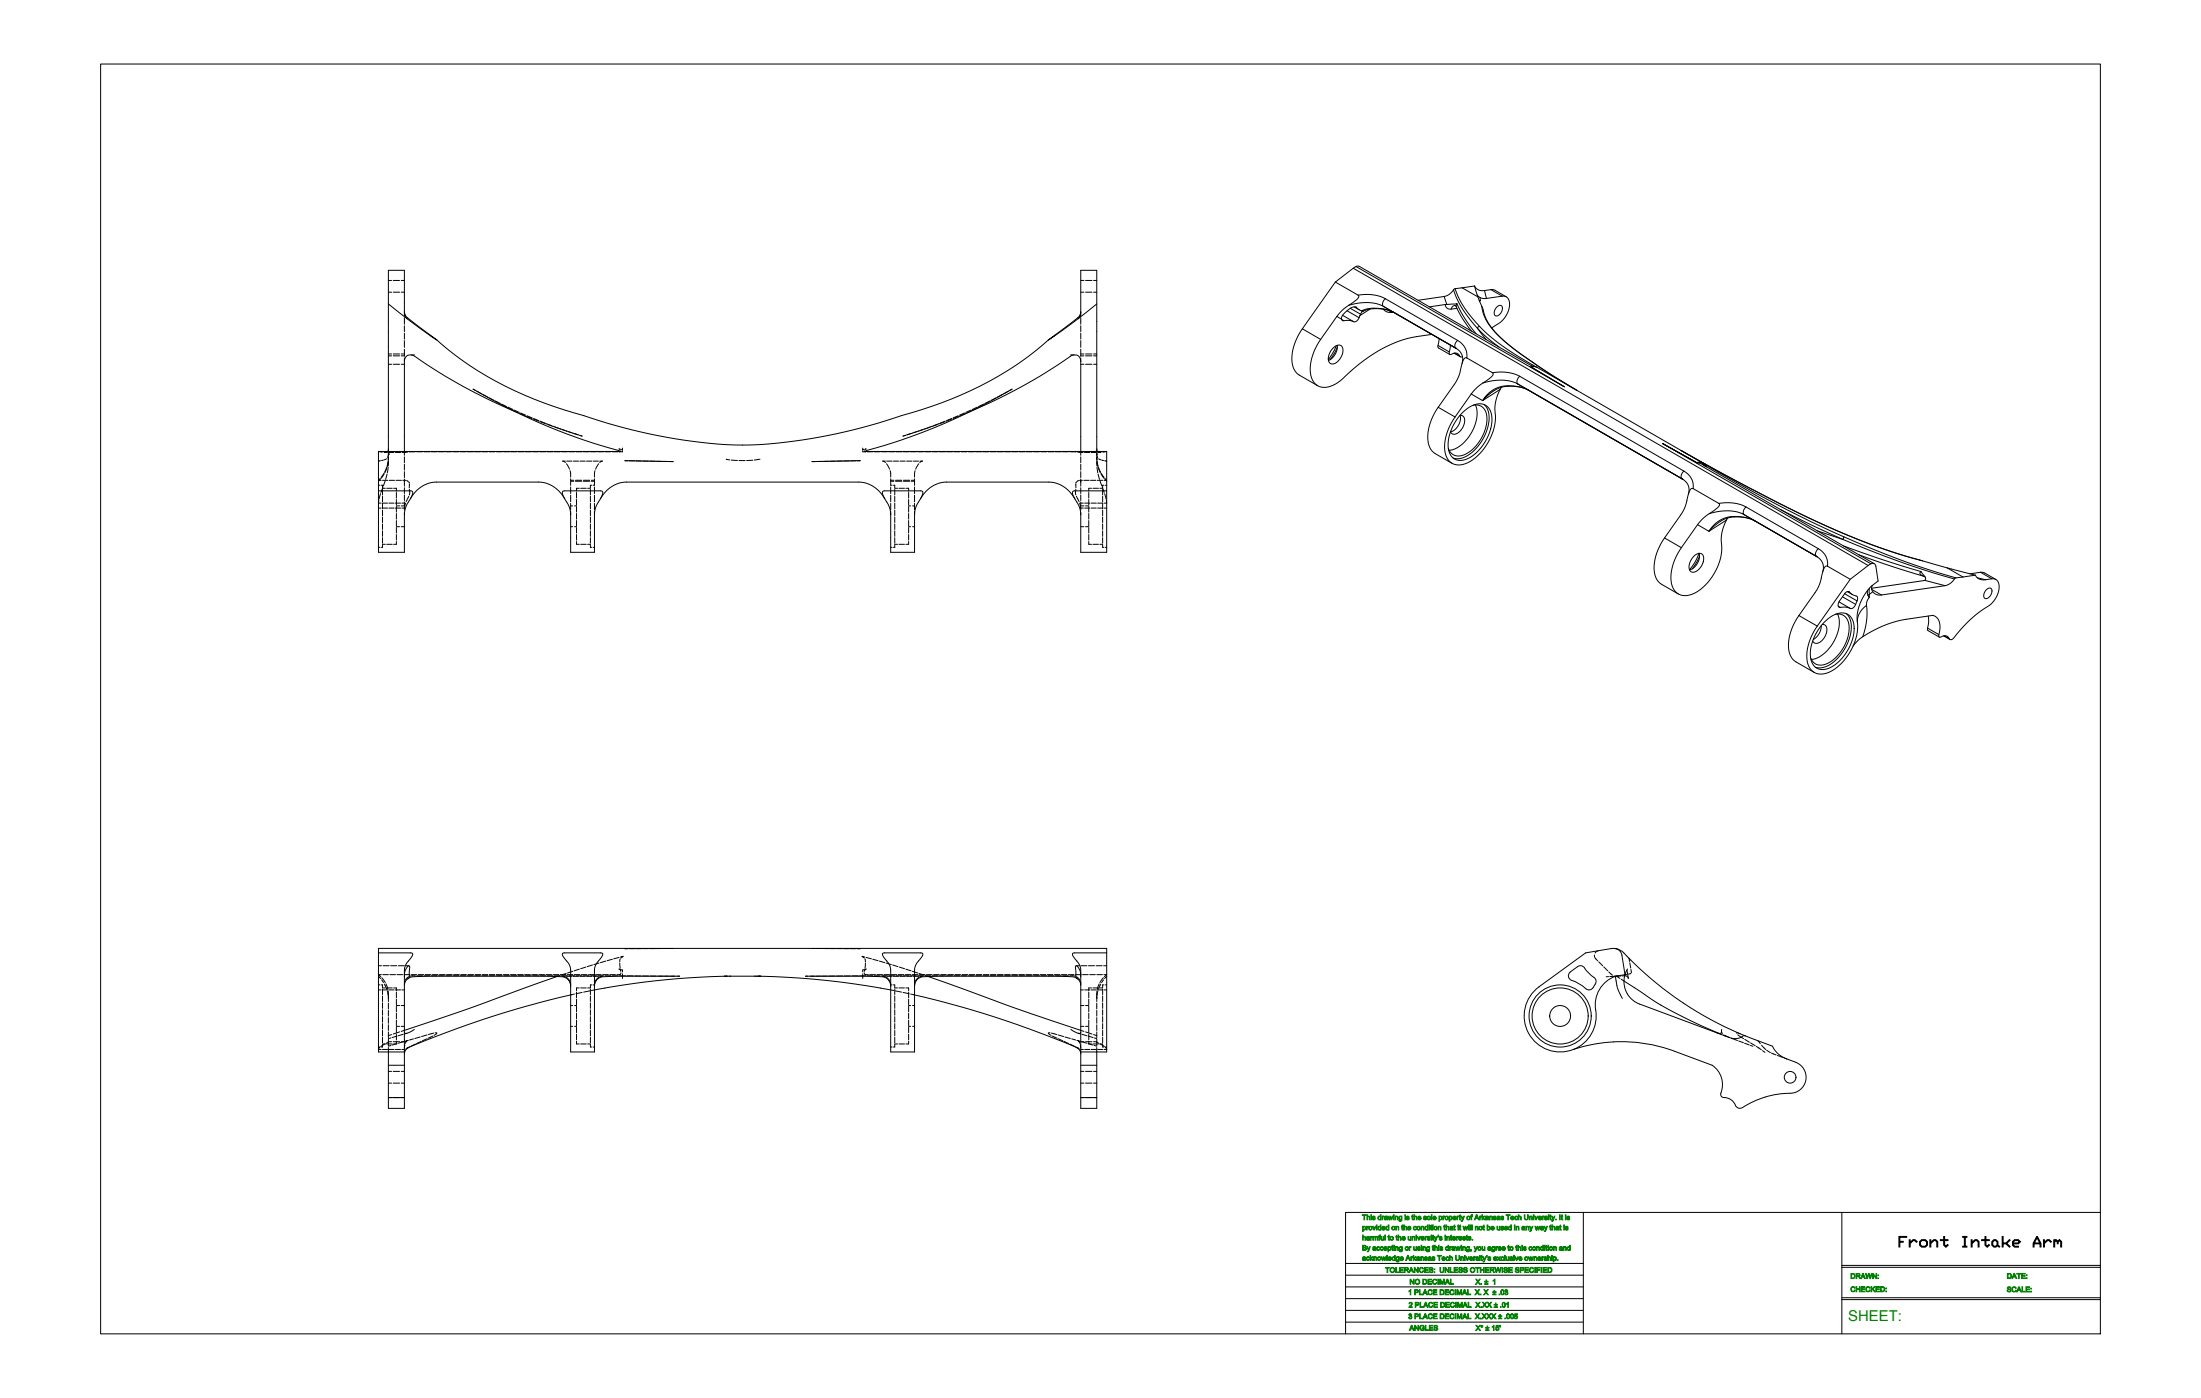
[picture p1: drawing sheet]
<svg xmlns="http://www.w3.org/2000/svg" width="2619mm" height="1664mm" viewBox="0 0 2619 1664" stroke-linecap="round" stroke-linejoin="round" font-family="sans-serif">
<!-- layer: Hidden (ANSI) -->
<g fill="none" stroke="#000" stroke-width="1.19">
<path d="M462 334h4M468 334h8M477 334h4M1286 334h4M1292 334h8M1301 334h4M462 348h4M468 348h8M477 348h4M1286 348h4M1292 348h8M1301 348h4"/>
<path d="M481 372v4M481 378v8M1286 372v4M1286 378v8M481 388v7M481 396v8M1286 388v7M1286 396v8M481 405v8M481 416v8M1286 416v8M1286 405v8"/>
<path d="M462 434h4M462 423h4M462 421h4M468 434h8M468 423h8M468 421h8M477 434h4M477 423h4M477 421h4M481 426v4M1286 426v4M1286 434h4"/>
<path d="M1286 423h4M1286 421h4M1292 434h8M1292 423h8M1292 421h8M1301 434h4M1301 423h4M1301 421h4M563 463l3 2M567 466l6 3M575 470l6 3M582 473l6 3"/>
<path d="M589 477l6 3M1178 477l-6 3M1185 473l-5 3M1193 470l-6 3M1200 466l-6 3M1204 463l-2 2M597 481l6 3M604 485l6 2M612 488l6 3M613 490l3 1M618 492l7 3M620 491l6 3"/>
<path d="M626 495l7 3M627 495l6 2M635 498l6 3M635 499l7 2M1133 499l-7 2M1133 498l-7 3M1140 495l-6 2M1141 495l-7 3M1148 491l-6 3M1149 492l-6 3M1154 490l-3 1M1156 488l-7 3"/>
<path d="M1163 485l-6 2M1171 481l-6 3M643 501l6 3M643 502l7 3M650 504l7 3M652 505l7 3M658 507l6 2M660 508l7 3M666 510l6 2M669 511l6 2M674 513l6 2M677 514l11 3"/>
<path d="M683 516l6 2M690 518l3 1M1078 518l-3 1M1084 516l-5 2M1091 514l-12 3M1094 513l-7 2M1095 512l-2 1M1098 511l-3 1M1102 510l-7 2M1107 508l-7 3M1109 507l-6 2M1116 505l-7 3"/>
<path d="M1117 504l-6 3M1124 502l-7 3M1125 501l-6 3M450 537l5 1M458 538h3M461 537l-4 1M462 534v2M462 538v4M463 538h6M471 538h6M479 538h3M481 537v1"/>
<path d="M481 538v4M485 538h-4M494 538h-7M496 538h7M505 538h6M513 538h7M522 538h7M530 538h7M539 538h7M548 538h7M556 538h7M565 538h7"/>
<path d="M574 538h6M582 538h7M591 538h7M599 538h7M608 538h7M617 538h7M625 538h7M634 538h7M642 538h7M651 538h7M660 538h7M668 538h7"/>
<path d="M677 538h7M686 538h7M694 538h7M703 538h7M711 538h7M720 538h7M729 538h7M738 537h.1M738 535l-1-1 1 1M739 537h-1M739 536l-1 1M739 535h2"/>
<path d="M741 537v1l-3-1M741 533v1M741 534v2M1027 537v1l3-1M1027 533v1M1027 534v2M1028 535h-1M1029 536l1 1M1029 537h.1M1029 535l2-1-2 1M1030 537h.1M1032 538h7"/>
<path d="M1041 538h6M1049 538h7M1058 538h7M1066 538h7M1075 538h7M1084 538h6M1092 538h7M1101 538h7M1109 538h7M1118 538h7M1127 538h7M1135 538h7"/>
<path d="M1144 538h7M1153 538h6M1161 538h7M1170 538h7M1178 538h7M1187 538h7M1196 538h7M1204 538h7M1213 538h7M1221 538h7M1230 538h7M1239 538h7"/>
<path d="M1247 538h7M1256 538h7M1265 538h7M1273 538h7M1282 538h4M1286 538h3M1286 537v1M1286 538v4M1291 538h6M1299 538h6M1305 534v2M1305 538v4"/>
<path d="M1306 537l4 1M1306 538h4M1317 537l-4 1M451 549h-1M453 548l-2 1M456 547l-2 1M460 546l-3 1M460 556l-2 6M460 557l-2 6M462 556l-1 7M462 549l-1 6M462 550l-1 6"/>
<path d="M462 542l-1 2M462 544v3M462 540h.1M462 549v5M462 544v4M462 541v1M481 544v7M481 552v7M673 549h-3l3 1M674 552l4 6M674 549h7M682 549h7"/>
<path d="M690 549h6M698 549h6M706 549h6M712 552l-3 6M714 549h3l-3 1M744 548h3M749 548h6M757 549h6M765 549h7M773 549h7M781 549h7M790 549h6"/>
<path d="M798 549h3M864 547h4M870 548h8M879 548h8M896 548h-7M902 547h-4M903 547h-1M904 547h.1M970 549h-4M978 549h-7M986 549h-7M994 549h-6"/>
<path d="M1002 549h-6M1011 549h-7M1019 548h-7M1024 548h-4M1054 549h-4l4 1M1055 552l4 6M1055 549h7M1063 549h6M1071 549h6M1079 549h6M1087 549h6M1093 552l-3 6"/>
<path d="M1095 549h3l-3 1M1286 544v7M1286 552v7M1305 540h.1M1305 541v1M1305 540v1M1305 544v3M1305 549v5M1305 544v4M1305 542l1 2M1305 556l1 7M1306 549l1 6"/>
<path d="M1306 550l1 6M1307 556l3 6M1307 557l3 6M1308 546l2 1M1311 547l2 1M1315 548l1 1M1317 549h.1M450 577h2M453 569l-3 3h4M453 570l-3 3M454 577h1v4M455 572h7"/>
<path d="M456 580l-3 6M457 563l-3 5M457 564l-3 5M458 572l-2 6M461 564l-2 6M463 572h7M471 572h7M479 572h3M481 561v7M481 570v4M481 575v4M481 573v1"/>
<path d="M482 572l-1 1M484 572l2 1M486 574l1 1M487 576v4M678 560l1 8M679 572h4M679 573h4M679 570v8M679 580v7M685 572h7M685 573h7M694 572h8"/>
<path d="M694 573h8M704 572h3M704 573h3M704 577h-1v4M707 570v7h-1M707 580v7M708 560l-1 8M1059 560l1 8M1060 570v8l2-1M1060 580v7M1060 572h4M1060 573h4"/>
<path d="M1063 577h2v4M1066 572h7M1066 573h7M1075 572h8M1075 573h8M1085 572h3M1085 573h3M1088 570v8M1088 580v7M1089 560l-1 8M1280 576v4M1281 574l-1 1"/>
<path d="M1284 572l-2 1M1285 572h3M1285 572l1 1M1286 573v1M1286 575v4M1286 561v7M1286 570v4M1290 572h6M1298 572h6M1306 572h6M1307 564l2 6M1309 572l2 6"/>
<path d="M1310 563l4 5M1310 564l4 5M1312 580l2 6M1314 577h-2v4M1315 569l2 3h-3M1315 570l2 3M1315 577h2M451 595l-1 4h4M453 588l-2 6M455 599h6M455 582v7M455 591v6"/>
<path d="M455 599v6M455 581h4M460 581h7M463 599h6M468 581h4v3M470 599h7M472 586v7M472 594v7M478 599h3M481 580v7M481 589v7M481 597v5"/>
<path d="M483 599l-1 4M486 591l-3 6M487 582v7M679 589v8M679 599v8M686 586v7M686 594v7M689 581h-3v3M691 581h7M699 581h4M703 582v7M703 591v6"/>
<path d="M703 599v6M707 589v8M707 599v8M1060 589v8M1060 599v8M1065 582v7M1065 591v6M1065 599v6M1065 581h3M1070 581h6M1078 581h3v3M1081 586v7"/>
<path d="M1081 594v7M1088 589v8M1088 599v8M1280 582v7M1281 591l3 6M1285 599l1 4M1286 597v5M1286 580v7M1286 589v7M1286 599h3M1291 599h6M1296 586v7"/>
<path d="M1296 594v7M1299 599h6M1299 581h-3v3M1301 581h6M1306 599h6M1309 581h3M1312 582v7M1312 591v6M1312 599v6M1315 588l1 6M1317 595v4h-3M450 605h4"/>
<path d="M455 605h6M455 607v7M455 615v7M463 605h6M470 605h7M472 603v6M472 611v7M472 619v7M472 602h4M477 602h4M481 603v4M481 610v2"/>
<path d="M481 604v1h-3M679 602h2M679 609v3M684 602h2M686 603v6M686 611v7M686 619v7M703 607v7M703 615v7M707 609v3M1060 609v3M1065 607v7"/>
<path d="M1065 615v7M1081 603v6M1081 611v7M1081 619v7M1081 602h3M1086 602h2M1088 609v3M1286 604v1h3M1286 603v4M1286 610v2M1286 602h4M1291 605h6"/>
<path d="M1292 602h4M1296 603v6M1296 611v7M1296 619v7M1299 605h6M1306 605h6M1312 607v7M1312 615v7M1314 605h3M455 624v6M455 632v6M455 640v6"/>
<path d="M472 628v6M472 636v7M472 627h4M477 627h4M679 627h2M684 627h2M686 628v6M686 636v7M703 624v6M703 632v6M703 640v6M1065 624v6"/>
<path d="M1065 632v6M1065 640v6M1081 628v6M1081 636v7M1081 627h3M1086 627h2M1286 627h4M1292 627h4M1296 628v6M1296 636v7M1312 624v6M1312 632v6"/>
<path d="M1312 640v6M450 651h2M455 648v3h-1M455 648h4M460 648h7M472 644v4h-4M686 644v4h3M691 648h7M699 648h4M703 648v3h1M706 651h1M1060 651h2"/>
<path d="M1065 648v3h-2M1065 648h3M1070 648h6M1081 644v4h-3M1296 644v4h3M1301 648h6M1309 648h3M1312 648v3h2M1315 651h2M737 1139l-7 2M741 1139l-2 1M741 1138h.1"/>
<path d="M741 1138l-3 1M744 1129h3M748 1129h-4M749 1129h6M749 1129h7M757 1129h6M764 1129h-7M766 1129h6M772 1129h-7M773 1129h7M774 1129h6M781 1129h7h-6"/>
<path d="M790 1129h6M798 1129h3M966 1129h4M971 1129h7M986 1129h-7h7M987 1129h7M988 1129h6M995 1129h7M996 1129h6M1003 1129h7M1004 1129h7M1012 1129h6"/>
<path d="M1012 1129h7M1020 1129h3M1020 1129h4M1026 1138l3 1M1026 1138h.1M1026 1138h1M1027 1139l1 1M1031 1139l6 2M1898 1137v3l4 4M1902 1131l-4 3M450 1149h4M454 1160h-4l3 2"/>
<path d="M455 1160h7M456 1149h7M464 1160h7M465 1149h7M472 1160h7M474 1149h7M481 1160h7M483 1149h4M489 1160h7M498 1160h6M506 1160h7M515 1160h6"/>
<path d="M523 1160h7M531 1160h7M540 1160h7M548 1160h7M557 1160h7M565 1160h7M574 1160h6M582 1160h7M591 1160h6M599 1160h7M607 1160h7M616 1160h7"/>
<path d="M624 1160h7M633 1160h7M641 1160h7M650 1160h6M658 1160h7M667 1160h6M674 1158l-6 3M675 1160h7M682 1156l-7 2M683 1160h7M689 1153l-6 2M692 1160h7"/>
<path d="M697 1151l-6 2M700 1160h7M705 1148l-6 2M709 1160h7M713 1146l-6 2M717 1160h7M721 1144l-6 2M726 1160h6M729 1142l-6 1M738 1146v6M738 1154l-1-1 2 2M738 1153l1 3"/>
<path d="M738 1141v4M739 1158l-1 2h-4M739 1154h2v3M741 1159v3M1027 1159v3M1028 1154h-1v3M1029 1158v2h4M1029 1141l1 4M1029 1153v3M1029 1154l2-1-2 2M1030 1146l-1 6M1035 1160h7"/>
<path d="M1039 1142l6 1M1043 1160h7M1047 1144l6 2M1052 1160h7M1054 1146l7 2M1060 1160h7M1062 1148l7 2M1069 1160h7M1070 1151l7 2M1077 1160h7M1078 1153l6 2M1086 1160h6"/>
<path d="M1086 1156l6 2M1094 1158l6 3M1094 1160h7M1103 1160h6M1111 1160h7M1120 1160h6M1128 1160h7M1136 1160h7M1145 1160h7M1153 1160h7M1162 1160h6M1170 1160h7"/>
<path d="M1179 1160h6M1187 1160h7M1195 1160h7M1204 1160h7M1212 1160h7M1221 1160h7M1229 1160h7M1238 1160h6M1246 1160h7M1255 1160h6M1263 1160h7M1271 1160h7"/>
<path d="M1280 1160h7M1281 1149h3M1286 1149h8M1288 1160h7M1295 1149h8M1297 1160h7M1304 1149h8M1305 1160h7M1313 1149h4M1314 1160h3l-3 2M1903 1145l4 4M1909 1151l4 4"/>
<path d="M1915 1157l4 4M1936 1160h-2M1938 1140h1M1939 1141v3M1940 1146l1 6M1941 1158l-3 1M1941 1154v4M450 1172h2M450 1178h4M450 1162h1M451 1163l2 2M454 1172h1v3"/>
<path d="M454 1166l2 3M454 1164l5 5M455 1178h6M455 1176h4M455 1177v7M457 1171l3 6M459 1171l3 7M460 1176h7M461 1179l1 6M462 1179v4M463 1178h6M468 1176h4v3"/>
<path d="M470 1178h7M478 1178h3M482 1168l-1 3M487 1162l-5 4M494 1161l-6 1M496 1161h7M505 1161h6M513 1161h7M522 1161h7M530 1161h7M539 1161h7M548 1161h7"/>
<path d="M556 1161h7M565 1161h7M574 1161h6M582 1161h7M591 1161h7M599 1161h7M608 1161h7M617 1161h7M625 1161h7M634 1161h7M642 1161h7M651 1161h7"/>
<path d="M660 1161h7M666 1161l-3 1M668 1161h7M673 1162h-3h3M674 1163l4 5M674 1162h7M677 1161h7M679 1169v3M682 1162h7M686 1161h7M689 1176h-3v3M690 1162h6"/>
<path d="M691 1176h7M694 1161h7M698 1162h6M699 1176h4M702 1179l-7 2M703 1177v7M703 1161h7M704 1172h-1v3M706 1172h1M706 1162h6M707 1178l-3 1M708 1169l-1 3"/>
<path d="M711 1161h7M713 1163l-5 5M714 1162h3h-3M720 1161h7M729 1161h7M737 1161h7M746 1161h8M755 1161h8M765 1161l7 1M774 1162h7M783 1162h6M791 1162h5"/>
<path d="M798 1162h5M806 1162h3M862 1162h1M864 1162h2M868 1162h2M898 1162h1M900 1162h2M902 1162h2M905 1162h1M959 1162h2M964 1162h6M977 1162h-6"/>
<path d="M985 1162h-7M994 1162h-8M1003 1161l-8 1M1012 1161h-7M1021 1161h-7M1030 1161h-7M1032 1161h7M1041 1161h6M1049 1161h7M1054 1162h-4h4M1055 1163l4 5M1055 1162h7"/>
<path d="M1058 1161h7M1060 1169v3M1060 1172h2M1060 1178l4 1M1063 1162h6M1063 1172h2v3M1065 1177v7M1065 1176h3M1066 1179l7 2M1066 1161h7M1070 1176h6M1071 1162h6"/>
<path d="M1075 1161h7M1078 1176h3v3M1079 1162h6M1084 1161h6M1087 1162h6M1089 1169l-1 3M1092 1161h7M1093 1163l-4 5M1095 1162h3h-3M1101 1161h7M1101 1161l4 1M1109 1161h7"/>
<path d="M1118 1161h7M1127 1161h7M1135 1161h7M1144 1161h7M1153 1161h6M1161 1161h7M1170 1161h7M1178 1161h7M1187 1161h7M1196 1161h7M1204 1161h7M1213 1161h7"/>
<path d="M1221 1161h7M1230 1161h7M1239 1161h7M1247 1161h7M1256 1161h7M1265 1161h7M1273 1161l7 1M1281 1162l4 4M1286 1168v3M1286 1178h3M1291 1178h6M1299 1178h6"/>
<path d="M1299 1176h-3v3M1301 1176h6M1305 1179v4M1306 1178h6M1307 1179l-2 6M1308 1171l-2 7M1309 1176h3M1310 1171l-3 6M1312 1177v7M1313 1164l-4 5M1313 1166l-2 3M1314 1172h-2v3"/>
<path d="M1314 1178h3M1315 1172h2M1316 1163l-1 2M1317 1162h.1M1914 1162h-3M1922 1161l3 1M1922 1162h-6M1923 1162h.1M1924 1162l4 2M1929 1161l-6 1M1929 1165l4 2M1934 1161h-3"/>
<path d="M455 1185v7M455 1193v7M462 1186v1M462 1194v7M462 1184v1M462 1188v4M472 1197h4M472 1181v6M472 1189v7M472 1197v7M477 1197h4M679 1197h2"/>
<path d="M679 1184h.1M684 1183l-4 1M684 1197h2M686 1181v6M686 1189v7M686 1197v7M693 1181l-8 2M703 1185v7M703 1193v7M1065 1185v7M1065 1193v7M1075 1181l7 2"/>
<path d="M1081 1181v6M1081 1189v7M1081 1197v7M1081 1197h3M1084 1183l4 1M1086 1197h2M1088 1184h.1M1286 1197h4M1292 1197h4M1296 1181v6M1296 1189v7M1296 1197v7"/>
<path d="M1305 1184v1M1305 1188v4M1305 1194v7M1305 1186v1v-1M1312 1185v7M1312 1193v7M455 1202v6M455 1210v6M455 1218v7M462 1202v7M462 1211v7M462 1220v6"/>
<path d="M472 1206v6M472 1214v7M686 1206v6M686 1214v7M703 1202v6M703 1210v6M703 1218v7M1065 1202v6M1065 1210v6M1065 1218v7M1081 1206v6M1081 1214v7"/>
<path d="M1296 1206v6M1296 1214v7M1305 1202v7M1305 1211v7M1305 1220v6M1312 1202v6M1312 1210v6M1312 1218v7M455 1226v7M455 1235v6M462 1237v7M462 1240l-2 2"/>
<path d="M462 1240h4M462 1228v7M465 1235l-3 1M466 1231l-4 1M468 1240h8M472 1221h4M472 1239v3h-4M472 1222v7M472 1231v6M473 1233l-6 2M476 1228l-8 3M477 1240h4"/>
<path d="M477 1221h4M480 1231l-6 2M480 1240l-6 1M481 1226l-4 1M482 1239h3l-3 3M484 1230l-3 1M486 1238l-1 1M492 1236l-5 2M500 1234l-6 2M501 1239l-5 3M508 1236l-5 3M508 1232l-6 2"/>
<path d="M515 1233l-6 3M516 1229l-6 2M518 1229l2 1-3 2M679 1221h2M684 1221h2M686 1239v3h3M686 1222v7M686 1231v6M703 1226v7M703 1235v6M1065 1226v7M1065 1235v6"/>
<path d="M1081 1222v7M1081 1231v6M1081 1239v3h-3M1081 1221h3M1086 1221h2M1250 1229h-2l3 3M1251 1229l7 2M1252 1233l6 3M1259 1232l7 2M1260 1236l5 3M1266 1239l6 3M1267 1234l7 2"/>
<path d="M1275 1236l5 2M1282 1238l1 1M1283 1230l3 1M1286 1239h-3l2 3M1286 1226l4 1M1286 1240h4M1286 1221h4M1287 1240l6 1M1288 1231l5 2M1292 1228l8 3M1292 1240h8M1292 1221h4"/>
<path d="M1295 1233l6 2M1296 1222v7M1296 1231v6M1296 1239v3h3M1301 1231l4 1M1301 1240h4M1302 1235l3 1M1305 1240l3 2M1305 1228v7M1305 1237v7M1312 1226v7M1312 1235v6"/>
<path d="M2046 1230l3 1M2049 1228l1 2M2051 1232l3 1M2052 1232l2 1M2054 1233l4 2M2061 1236l7 2M2066 1230l2-1 3 1M2068 1231l7 5M2069 1239l6 2M2076 1237l6 3M2092 1239l3 3M450 1246h2"/>
<path d="M452 1246l-2 3h4M455 1249h6M455 1242h3l-5 3M455 1243v3h-1M460 1242h7M462 1247v5M463 1249h6M465 1244l-3 1M470 1249h7M473 1242l-6 2M478 1249h3M482 1250l-1 2"/>
<path d="M482 1244l-1 3M488 1246l-5 3M494 1243l-5 2M691 1242h7M699 1242h4M703 1243v3h1M706 1246h1M1060 1246h2M1065 1243v3h-2M1065 1242h3M1070 1242h6M1273 1243l6 2"/>
<path d="M1280 1246l5 3M1286 1244v3M1286 1250v2M1286 1249h3M1291 1249h6M1295 1242l6 2M1299 1249h6M1301 1242h6M1302 1244l3 1M1305 1247v5M1306 1249h6M1309 1242h3"/>
<path d="M1309 1242l5 3M1312 1243v3h2M1315 1246l2 3h-3M1315 1246h2M2076 1241l6 3M2083 1244l3 1M2083 1241l6 3M2090 1245l6 4M2096 1244l6 5M2098 1250l2 2M2103 1250l4 3M2108 1253l6 2"/>
<path d="M2115 1256l7 2M2123 1259l3 1M462 1275h4M468 1275h8M477 1275h4M1286 1275h4M1292 1275h8M1301 1275h4M462 1289h4M468 1289h8M477 1289h4M1286 1289h4"/>
<path d="M1292 1289h8M1301 1289h4M462 1306h4M468 1306h8M477 1306h4M1286 1306h4M1292 1306h8M1301 1306h4"/>
</g>
<!-- layer: Visible (ANSI) -->
<g fill="none" stroke="#000" stroke-width="1.19">
<path d="M1589 336l-39 55a53 53 0 0 0-10 48l4 6 24 14M1755 340a10 10 0 0 0 12 6 15 15 0 0 1 12-1l14 8M1755 340l-25 4a18 18 0 0 1-11 9l-31 4M1755 340l3 11M1758 351l6 15a59 59 0 0 0 13 26 225 225 0 0 0 48 39M1758 351a11 11 0 0 0 11 4l19-3a9 9 0 0 1 8 13 31 31 0 0 1-17 23l-4 2M1760 357l2 1M462 362l23 17M481 371l1 3 3 4 35 27-35-26M485 379l-3-3-1-4v-50h-19v213l-1 2M1286 371l-1 4-2 3-35 27 35-26M1305 362l-22 17 2-3 1-3v-51h19v212l1 3"/>
<path d="M1601 372a13 13 0 0 1 13-6 12 12 0 0 0 8 4l-2 3a13 13 0 0 1-8 10 28 28 0 0 0-14-2 5 5 0 0 1 0-7zM1612 365l6 4M1622 370a46 46 0 0 1 37 2l74 43M1646 368l5 3h7M1731 363l2 1a130 130 0 0 0 18 30M1734 361l-33 4M1782 365a3 3 0 0 1 4-1 3 3 0 0 1 2 4 7 7 0 0 1-9 7 9 9 0 0 1 3-10zM1704 398a162 162 0 0 0-103 50 32 32 0 0 1-31 12 21 21 0 0 1-11-23 67 67 0 0 1 13-33l19-27a117 117 0 0 1 24-21 3 3 0 0 0 1-5l-27-15 21-17 6-2 206 118 7 2 213 123M520 405a395 395 0 0 0 150 82l25 8M1248 405a402 402 0 0 1-163 86l-12 4M1587 414a6 6 0 0 1 6-3 6 6 0 0 1 5 3 17 17 0 0 1-13 19 7 7 0 0 1-4-10l2-4zM1590 411l-4 9-5 8"/>
<path d="M1591 411a18 18 0 0 1-10 18M1592 413l-3 6-6 9M1713 403l-2 11 14 8M1726 411l-1 9 1 2a7 7 0 0 1 12 3l2-1M1733 414a15 15 0 0 1 7 19M489 422l1 1a716 716 0 0 0 123 67M493 422h-1a8 8 0 0 0-11 8v107M1274 422h2a8 8 0 0 1 10 8v107M1278 422l-1 1a705 705 0 0 1-123 67M1730 420l8 5M1822 437l40 23zM1824 434l4 2"/>
<path d="M1825 431h.1M1825 431l24 17 28 17M563 463a710 710 0 0 0 174 74v1M1204 463a712 712 0 0 1-174 74v1M1778 465a45 45 0 0 1 41-1l184 106M1787 461a51 51 0 0 0-7 37 65 65 0 0 1-36 54 17 17 0 0 1-25-16 60 60 0 0 1 13-40l19-27a139 139 0 0 1 24-21l2-2-1-2-30-18a6 6 0 0 0-6 6l-1 3a52 52 0 0 1-8 22l-19 28a53 53 0 0 0-10 47l2 5 4 3 20 11M695 495h.1M695 495a620 620 0 0 0 196 35 641 641 0 0 0 182-35M1738 494a6 6 0 0 1 5 8 15 15 0 0 1-14 15l-3-3a17 17 0 0 0 12-20zM1741 491a26 26 0 0 1 25-10 19 19 0 0 1 9 23 55 55 0 0 1-31 43 15 15 0 0 1-21-15 56 56 0 0 1 18-41zM1753 482a13 13 0 0 1 17 15 49 49 0 0 1-31 45 13 13 0 0 1-15-9M1756 482a43 43 0 0 1-10 40 34 34 0 0 1-21 14"/>
<path d="M1766 481a26 26 0 0 1 5 27 55 55 0 0 1-30 37l-5 1-7-1M738 537h-288v47h39a2.9 2.9 0 0 1 2 2 2.9 2.9 0 0 1 0 3l-1 2a40 40 0 0 0-9 21v45h-31v-73M1030 537h287v47h-38a4 4 0 0 0-3 3 4 4 0 0 0 2 4 42 42 0 0 1 8 21v45h31v-73M1979 528l41 23zM2001 536l92 50M744 548l57 1M1024 548l-58 1M2026 553l205 118M2002 570a15 15 0 0 1 7 18M488 594a36 36 0 0 1 31-20h122a36 36 0 0 1 31 20M670 585l2-1h43a2.9 2.9 0 0 1 3 2 2.9 2.9 0 0 1-1 3l-1 2a40 40 0 0 0-9 21v45h-28v-45a41 41 0 0 0-8-21l-2-4zM715 594a36 36 0 0 1 31-20h276a37 37 0 0 1 31 20"/>
<path d="M1050 585l3-1h43a2.9 2.9 0 0 1 3 2 2.9 2.9 0 0 1-1 3l-1 2a40 40 0 0 0-9 21v45h-28v-45a40 40 0 0 0-9-21l-1-4zM1095 594a36 36 0 0 1 31-20h122a36 36 0 0 1 31 20M2092 586h.1M2093 586a934 934 0 0 0 179 77l79 21M2056 616a51 51 0 0 0-7 37 64 64 0 0 1-36 54 17 17 0 0 1-24-16 61 61 0 0 1 12-39l19-28a117 117 0 0 1 24-20 3 3 0 0 0 1-5l-30-18a6 6 0 0 0-6 7v3a52 52 0 0 1-9 22l-19 27a53 53 0 0 0-10 48l4 6 22 13M2048 620a45 45 0 0 1 40 0l75 43M2022 658a17 17 0 0 1-11 20l6-9zM2015 662a7 7 0 0 1 12-1 16 16 0 0 1-13 20 8 8 0 0 1-3-11zM2023 662l-3 6-6 9M2162 662a15 15 0 0 1 7 18M2212 660l39 14 39 12 1 1M2202 689l-39 56a57 57 0 0 0-11 45 17 17 0 0 0 25 10 65 65 0 0 0 33-66 57 57 0 0 1 18-37"/>
<path d="M2228 697l7-6-3-17a4 4 0 0 0-3-4 4 4 0 0 0-4 2l-23 17-27-15a5 5 0 0 0-6 6 62 62 0 0 1-9 25l-19 28a53 53 0 0 0-10 47l3 5 3 3 22 12M2286 680l1 2a9 9 0 0 1 5 8l-3 1-62 9M2344 683l16-2 15 9M2351 684l-25 4a18 18 0 0 1-11 9l-76 11a9 9 0 0 1-9-2 9 9 0 0 1-2-9M2351 684a10 10 0 0 0 12 6 16 16 0 0 1 12 0 15 15 0 0 1 2 18 31 31 0 0 1-16 16 166 166 0 0 0-37 37h-3a7 7 0 0 0-12-3h-1l-1-1a25 25 0 0 0-2-22l-5-3-31 5a121 121 0 0 0-60 28l-4 4M2196 706l2-2h2l4 3 6 3a14 14 0 0 1-7 14 27 27 0 0 0-14-1l-2-3 1-4zM2198 704l7 4M2223 702a9 9 0 0 0 1 9M2363 703a4 4 0 0 1 4-3 4 4 0 0 1 4 3 9 9 0 0 1-9 9 7 7 0 0 1 1-9zM2184 731a13 13 0 0 1 17 14 49 49 0 0 1-31 46 12 12 0 0 1-15-9M2187 731a43 43 0 0 1-12 43 31 31 0 0 1-19 11M2197 730a26 26 0 0 1 5 27 53 53 0 0 1-32 37l-5 1-5-1"/>
<path d="M2295 733v7l-1 10 14 8M2167 745a19 19 0 0 1-9 16M2169 743a6 6 0 0 1 5 8 15 15 0 0 1-14 14l-3-2M2171 741a28 28 0 0 1 25-11 18 18 0 0 1 10 21 55 55 0 0 1-33 45 15 15 0 0 1-19-16 57 57 0 0 1 17-39zM2313 757l8 4M450 1134v118h31M670 1135l2-1h43a2.1 2.1 0 0 1 2 1 2.1 2.1 0 0 1 0 3l-1 1a25 25 0 0 0-9 16v97h-28v-97a26 26 0 0 0-8-16l-2-3zM1050 1135l3-1h43a2.1 2.1 0 0 1 2 1 2.1 2.1 0 0 1 0 3l-1 1a26 26 0 0 0-9 16v97h-28v-97a25 25 0 0 0-9-16l-1-3zM1317 1134v118h-31M1922 1129l-35 5-56 40a43 43 0 0 0-12 56 43 43 0 0 0 53 19M1923 1129h-1a10 10 0 0 1 8 8l4 23M1923 1129h.1"/>
<path d="M1923 1129l5 1 4 4M1932 1134l2 2a413 413 0 0 0 143 97M1869 1157a6 6 0 0 0-2 7 6 6 0 0 0 6 4l8 3 6 6M1877 1150l-8 7M1877 1150a6 6 0 0 1 10 4l7 7a7 7 0 0 1 4 10 8 8 0 0 1-10 6h-1M1934 1160a29 29 0 0 0 17 35M1934 1160l-12 2a55 55 0 0 0 9 26M1936 1154l2 10a4 4 0 0 0-4-3M1937 1153l-3 7M481 1162v-2a12 12 0 0 1 6-11l1 2-1 8a7 7 0 0 1-4 8l-2 6M486 1165a27 27 0 0 1 17-3h156a21 21 0 0 1 16 3l2 3 2 6M663 1162l-99 36-83 28"/>
<path d="M741 1162v2M809 1162h-82a21 21 0 0 0-15 3l-3 3-2 6M862 1162h44M864 1162a959 959 0 0 0-157 16M904 1162a959 959 0 0 1 156 16M959 1162h81a21 21 0 0 1 16 3l3 5 1 4M1027 1162v2M1105 1162l98 36 83 28M1282 1165a27 27 0 0 0-17-3h-157a21 21 0 0 0-15 3l-4 5-1 4M1286 1162v-2a12 12 0 0 0-5-11l-1 2v8a7 7 0 0 0 4 8l2 6M1922 1162a37 37 0 0 0-22 45 43 43 0 0 1-28 42M1933 1167l5 4a485 485 0 0 0 57 35l26 13 25 11"/>
<path d="M679 1184a1085 1085 0 0 0-195 64l-2 2-1 4M1088 1184a1085 1085 0 0 1 195 64l2 2 1 4M1951 1195l107 40a17 17 0 0 0 17-3l2 1M493 1225l-7 4a2.7 2.7 0 0 1-5-1M1274 1225l8 4a2.7 2.7 0 0 0 4-1M1920 1240a182 182 0 0 1 73 11l45 17a28 28 0 0 1 10 33M1920 1240l-22 2-26 7M2049 1225v1a3 3 0 0 1-2 4 3 3 0 0 1-4-1M2077 1233l32 12a29 29 0 0 0 17 15l11 4a19 19 0 0 1 12 21 19 19 0 0 1-19 16M462 1252v67h19v-164a25 25 0 0 1 9-16 3 3 0 0 0 0-5h-40v-5h867v5h-38a2.5 2.5 0 0 0-3 2 2.5 2.5 0 0 0 2 3 27 27 0 0 1 8 16v164h19v-67M462 1268h19M1286 1268h19"/>
<path d="M462 1306h19M1286 1306h19M2048 1301v3a5 5 0 0 0 6 2 18 18 0 0 1 13 12l3 1 4-1a107 107 0 0 1 56-17"/>
<circle cx="1857" cy="1209" r="37"/>
<circle cx="1857" cy="1209" r="33"/>
<circle cx="1857" cy="1209" r="12"/>
<circle cx="2130" cy="1282" r="7"/>
</g>
<!-- layer: Visible Narrow (ANSI) -->
<g fill="none" stroke="#000" stroke-width="1.19">
<path d="M1610 319l613 354M1614 317l248 143M1616 351a52 52 0 0 1 33 4M1649 355a7 7 0 0 0-3 10M1649 355l86 50M1719 353l3 9M1730 345a119 119 0 0 0 29 46M1732 344a113 113 0 0 0 29 45M1740 343l19 10M1761 354l1 4-1 1M1767 346l2 9M1774 345l14 7"/>
<path d="M1591 377l6 3M1598 375l13 8M1603 370l14 8M1605 363a55 55 0 0 1 41 2M1607 367l12 7M1613 365l1 1M1631 368l-13 8M1635 367l-8 1-7 2M1646 365l13 7a50 50 0 0 0-24-5M1646 365l87 50M1652 369l4 3M1720 362a6 6 0 0 0 7 6l2-4 2-1"/>
<path d="M1733 365l1-4a151 151 0 0 0 23 36M1734 367l-7 1M1764 365a59 59 0 0 0 22 37l14 12 24 17M1550 391l22 13M1597 380l2 2M1759 391l11 11 14 11M1759 391v-2h1a297 297 0 0 0 64 45M1759 391l10 13M1711 411l14 8M1733 414a6 6 0 0 1 2-9 20 20 0 0 1 11 21M1731 420l6 4M1822 435v2"/>
<path d="M1823 437l4-1 2 1M1824 431l18 12 35 22M1825 431h.1M1825 436l-3 1M1765 456a55 55 0 0 1 41 1M1776 444a52 52 0 0 1 33 4M1795 459a50 50 0 0 1 24 5M1795 460a32 32 0 0 0-31 17l7-7 7-5M1806 457l197 113M1809 448a7 7 0 0 0-3 9M1809 448l195 113M1785 463l-21 14-13-8"/>
<path d="M1712 485l20 11M1979 528l248 143M2001 536a1699 1699 0 0 0 223 111l32 11 32 9M2019 551l4-1 3 1M2019 551a9 9 0 0 1 8 2l-1-2M2020 551l6 2M2027 551v3M2028 554v-1l1 1M2029 553l2 2-2-1zM2029 554h.1M2031 555v1M2002 570h.1"/>
<path d="M2004 561a20 20 0 0 1 11 20M2004 561a7 7 0 0 0-2 9M2042 560a1588 1588 0 0 0 153 79l-2 3-37-17-37-19M2045 599a51 51 0 0 1 33 4 7 7 0 0 0-2 10 55 55 0 0 0-42-2M2093 586h.1M2055 619l-21 13M2064 615h.1M2078 603l86 50M2020 624l14 8M2034 632a37 37 0 0 1 41-17l6 2 7 3-12-7 87 50M2048 620l-8 6-6 6M2163 632l10 3a442 442 0 0 1 53 20 975 975 0 0 0 100 34"/>
<path d="M2195 639a932 932 0 0 0 133 49M1981 640l20 12M2164 653a6 6 0 0 0-2 9M2164 653a20 20 0 0 1 11 21M2194 650a1231 1231 0 0 0 92 30v1a2.3 2.3 0 0 0-1 2 2.3 2.3 0 0 0 2 2l3 1M2317 676l19 11M2225 700l-1 5a2.1 2.1 0 0 1-1 4M2291 691l24 6M2353 688l10 2M2357 681l13 8M2189 716l13 8M2193 710l15 9"/>
<path d="M2195 707l15 8M2200 704l1 1M2225 710l-4 7a90 90 0 0 1-4 41M2228 701l11 7M2229 704l-4 3-1 3M2141 733l22 12M2188 721l2 2M2221 720a24 24 0 0 0-11 20M2294 747l13 8M2314 757l6 3"/>
</g>
<!-- layer: Visible (ANSI) -->
<g fill="#000">
<circle cx="1030" cy="537" r=".3"/>
<circle cx="2029" cy="553" r=".3"/>
<circle cx="1923" cy="1129" r=".3"/>
<circle cx="1934" cy="1160" r=".3"/>
</g>
<!-- layer: Hidden (ANSI) -->
<g fill="#000">
<circle cx="738" cy="537" r=".2"/>
<circle cx="1030" cy="537" r=".2"/>
<circle cx="462" cy="540" r=".2"/>
<circle cx="1305" cy="540" r=".2"/>
<circle cx="1923" cy="1129" r=".2"/>
<circle cx="1924" cy="1162" r=".2"/>
</g>
<!-- layer: 0 -->
<g fill="none" stroke="#000" stroke-width="1.19">
<path d="M120 76h2380v1511h-2380zM1885 1443h-284v61h283M2192 1443v144M2500 1443h-616v144M1601 1504v83M1601 1518h283M2192 1508h308M2192 1506h308M1601 1531h283M1601 1559h283M1601 1545h283M2192 1547h308"/>
<path d="M2192 1544h308M1601 1573h283"/>
</g>
<text font-size="17.7" fill="#008000" x="2199" y="1572">SHEET:</text>
<g font-size="17.2">
<text x="2258" y="1484">Front</text>
<text x="2332" y="1484">Intake</text>
<text x="2418" y="1484">Arm</text>
</g>
<g font-size="8.4" fill="#008000">
<text x="1621" y="1452">This drawing is the sole property of Arkansas Tech University. It is</text>
<text x="1621" y="1464">provided on the condition that it will not be used in any way that is</text>
<text x="1621" y="1476">harmful to the university's interests.</text>
<text x="1621" y="1488">By accepting or using this drawing, you agree to this condition and</text>
<text x="1621" y="1500">acknowledge Arkansas Tech University's exclusive ownership.</text>
<text x="1649" y="1514">TOLERANCES: UNLESS OTHERWISE SPECIFIED</text>
<text x="2202" y="1522">DRAWN:</text>
<text x="2388" y="1522">DATE:</text>
<text x="1677" y="1528">NO DECIMAL</text>
<text x="1756" y="1528">X. ± 1</text>
<text x="1676" y="1541">1 PLACE DECIMAL X. X ± .03</text>
<text x="2202" y="1537">CHECKED:</text>
<text x="2388" y="1537">SCALE:</text>
<text x="1677" y="1556">2 PLACE DECIMAL X.XX ± .01</text>
<text x="1676" y="1569">3 PLACE DECIMAL X.XXX ± .005</text>
<text x="1677" y="1583">ANGLES</text>
<text x="1756" y="1583">X° ± 15'</text>
</g>
</svg>
